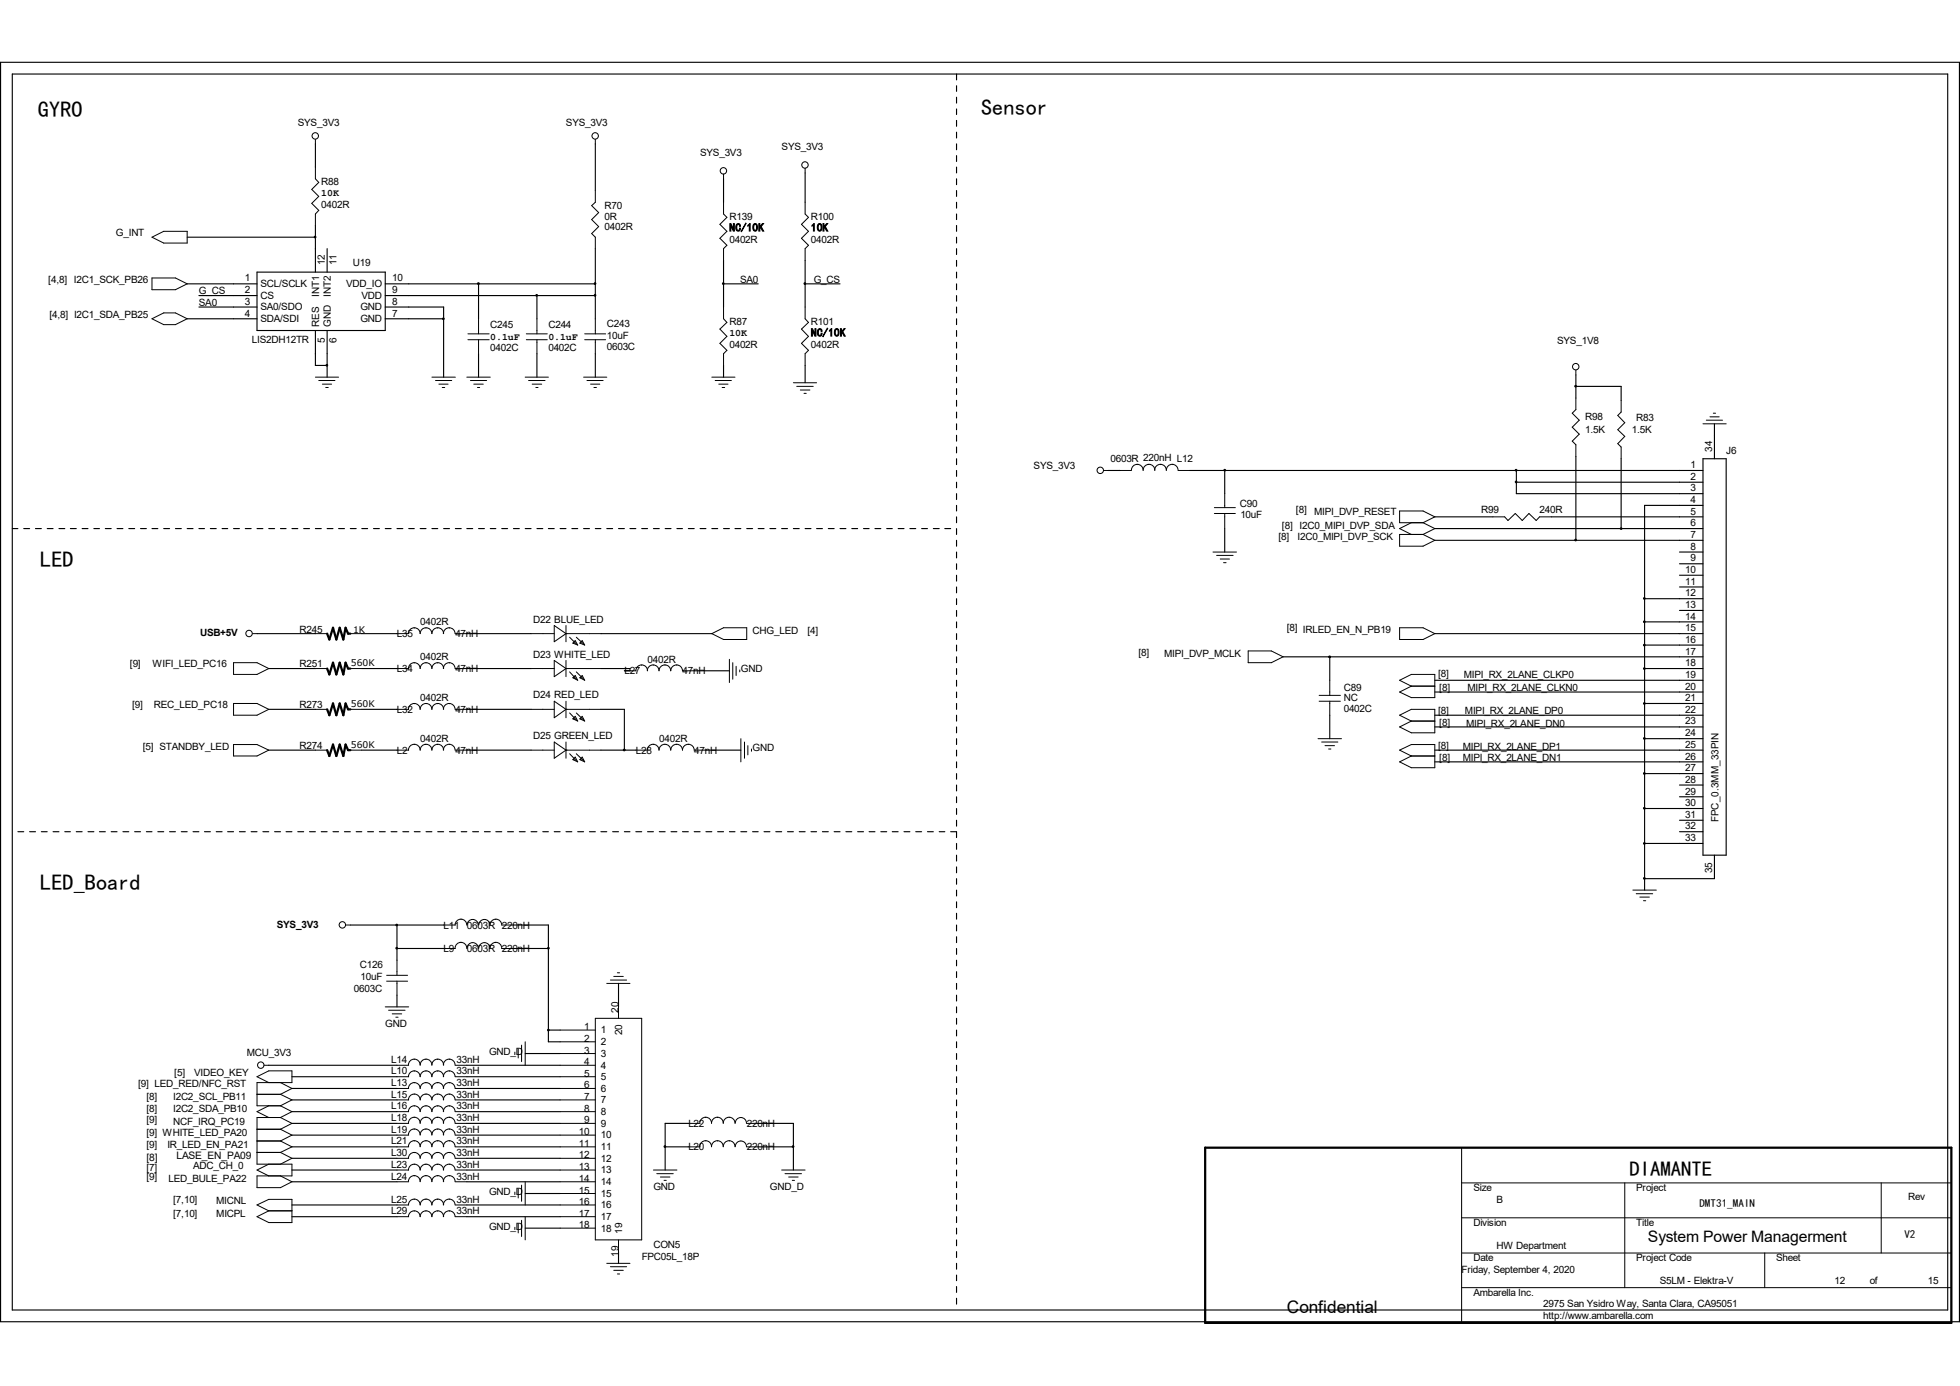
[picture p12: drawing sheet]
<svg xmlns="http://www.w3.org/2000/svg" width="297mm" height="210mm" viewBox="0 0 297 210" stroke-linecap="round" stroke-linejoin="round" font-family="sans-serif">
<g fill="none" stroke="#000" stroke-width=".17">
<path d="M.1 9.4h296.8v190.9h-296.8zM1.9 11.2h293.2v187.3h-293.2zM144.9 11.2v.9M144.9 13v.8M144.9 14.7v.9M144.9 16.5v.9M144.9 18.2v.9M28.4 35.9h19.4M47.8 21.8v3.5M47.8 34.2v7M49.6 37.7v3.5M90.2 21.8v7.1"/>
<path d="M90.2 37.7v10.6M109.6 27.1v3.5M109.6 39.5v7M122 26.2v4.4M122 39.5v7M144.9 20v.9M144.9 21.8v.9M144.9 23.6v.9M144.9 25.3v.9M144.9 27.1v.9M144.9 28.9v.9M144.9 30.6v.9"/>
<path d="M144.9 32.4v.9M144.9 34.2v.9M144.9 35.9v.9M144.9 37.7v.9M144.9 39.5v.8M28.4 43h10.5M28.4 48.3h10.5M30.1 44.8h8.8M30.1 46.5h8.8M38.9 41.2h19.5v8.9h-19.5zM47.8 50.1v5.3h1.8M49.6 50.1v7"/>
<path d="M58.4 43h31.8M58.4 44.8h31.8M58.4 46.5h8.8v10.6M58.4 48.3h8.8M72.5 43v5.3M72.5 53.6v3.5M81.4 44.8v3.5M81.4 53.6v3.5M90.2 53.6v3.5M109.6 43h5.3M109.6 55.4v1.7M122 43h5.3"/>
<path d="M122 55.4v2.6M144.9 41.2v.9M144.9 43v.9M144.9 44.8v.8M144.9 46.5v.9M144.9 48.3v.9M144.9 50.1v.9M144.9 51.9v.8M144.9 53.6v.9M144.9 55.4v.9M144.9 57.1v.9M144.9 58.9v.9"/>
<path d="M238.8 58.5h6.9v2.2M238.8 56.8v3.5M144.9 60.7v.9M144.9 62.4v.9M144.9 64.2v.9M144.9 66v.8M144.9 67.7v.9M144.9 69.5v.9M144.9 71.3v.9M144.9 73.1v.8M144.9 74.8v.9M144.9 76.6v.8"/>
<path d="M144.9 78.3v.9M167.9 71.3h1.8M180.3 71.3h77.8M185.6 71.3v3.5M217.4 78.3h8.8M229.8 73.1h28.3M229.8 71.3v3.5h28.3M235.1 78.3h23M238.8 69.2v12.7M245.7 69.5v10.6M258.1 69.5h3.5v60.1h-3.5zM258.1 76.6h-8.9v58.3"/>
<path d="M259.8 64.2v5.3M1.9 80.1h.8M3.6 80.1h.9M5.4 80.1h.9M7.2 80.1h.8M8.9 80.1h.9M10.7 80.1h.9M12.4 80.1h.9M14.2 80.1h.9M16 80.1h.8M17.7 80.1h.9M19.5 80.1h.9"/>
<path d="M21.3 80.1h.9M23 80.1h.9M24.8 80.1h.9M26.6 80.1h.9M28.4 80.1h.9M30.1 80.1h.9M31.9 80.1h.9M33.7 80.1h.8M35.4 80.1h.9M37.2 80.1h.9M38.9 80.1h.9M38.9 96h8.9"/>
<path d="M40.7 80.1h.9M42.5 80.1h.8M44.2 80.1h.9M46 80.1h.9M47.8 80.1h.9M49.6 80.1h.9M51.3 80.1h.9M53.1 80.1h.9M54.8 80.1h.9M54.8 96h5.4M56.6 80.1h.9M58.4 80.1h.9"/>
<path d="M60.2 80.1h.8M61.9 80.1h.9M63.7 80.1h.9M65.4 80.1h.9M67.2 80.1h.9M69 80.1h.9M70.7 80.1h.9M70.7 96h9.8M72.5 80.1h.9M74.3 80.1h.8M76 80.1h.9M77.8 80.1h.9"/>
<path d="M79.6 80.1h.9M81.4 80.1h.9M83.1 80.1h.9M84.9 80.1h.9M86.7 80.1h.8M88.4 80.1h.9M90.2 80.1h.9M91.1 96h16.8M91.9 80.1h.9M93.7 80.1h.9M95.5 80.1h.9M97.2 80.1h.9"/>
<path d="M99 80.1h.9M100.8 80.1h.9M102.6 80.1h.8M104.3 80.1h.9M106.1 80.1h.9M107.9 80.1h.9M109.6 80.1h.9M111.4 80.1h.9M113.2 80.1h.8M114.9 80.1h.9M116.7 80.1h.9M118.4 80.1h.9"/>
<path d="M120.2 80.1h.9M122 80.1h.9M123.7 80.1h.9M125.5 80.1h.9M127.3 80.1h.9M129.1 80.1h.9M130.9 80.1h.8M132.6 80.1h.9M134.4 80.1h.8M136.1 80.1h.9M137.9 80.1h.9M139.7 80.1h.8"/>
<path d="M141.4 80.1h.9M143.2 80.1h.9M144.9 80.1v.9M144.9 81.9v.9M144.9 83.7v.8M144.9 85.4v.9M144.9 87.2v.9M144.9 88.9v.9M144.9 90.7v.9M144.9 92.5v.9M144.9 94.2v.9M144.9 96v.9"/>
<path d="M144.9 97.7v.9M144.9 99.5v.9M185.6 80.1v3.6M194.4 99.5h63.7M201.5 99.5v3.6M217.4 80.1h40.7M217.4 81.9h40.7M217.4 96h40.7M249.2 90.7h8.9M249.2 94.2h8.9M249.2 97.7h8.9M254.5 83.7h3.6"/>
<path d="M254.5 85.4h3.6M254.5 87.2h3.6M254.5 88.9h3.6M254.5 92.5h3.6M40.7 101.3h7.1M40.7 113.7h7.1M40.7 107.5h7.1M54.8 101.3h5.4M54.8 113.7h5.4M54.8 107.5h5.4M70.7 101.3h9.8M70.7 113.7h9.8"/>
<path d="M70.7 107.5h9.8M91.1 101.3h4.4v.3h-.9M91.1 113.7h5.3M91.1 107.5h3.5v6.2M105.2 101.6h5.3M107 113.7h5.3M144.9 101.3v.9M144.9 103.1v.9M144.9 104.9v.8M144.9 106.6v.9M144.9 108.4v.9M144.9 110.2v.8"/>
<path d="M144.9 111.9v.9M144.9 113.7v.9M144.9 115.4v.9M144.9 117.2v.9M144.9 119v.8M201.5 108.4v3.5M217.4 103.1h40.7M217.4 104.9h40.7M217.4 108.4h40.7M217.4 110.2h40.7M217.4 113.7h40.7M217.4 115.4h40.7"/>
<path d="M249.2 101.3h8.9M249.2 106.6h8.9M249.2 111.9h8.9M249.2 117.2h8.9M254.5 119h3.6M2.7 126h.9M4.5 126h.9M6.3 126h.9M8 126h.9M9.8 126h.9M11.6 126h.8M13.3 126h.9"/>
<path d="M15.1 126h.9M16.8 126h.9M18.6 126h.9M20.4 126h.9M22.2 126h.8M23.9 126h.9M25.7 126h.9M27.5 126h.9M29.3 126h.8M31 126h.9M32.8 126h.9M34.5 126h.9"/>
<path d="M36.3 126h.9M38.1 126h.8M39.8 126h.9M41.6 126h.9M43.3 126h.9M45.1 126h.9M46.9 126h.9M48.7 126h.9M50.5 126h.8M52.2 126h.9M54 126h.8M55.7 126h.9"/>
<path d="M57.5 126h.9M59.3 126h.9M61 126h.9M62.8 126h.9M64.6 126h.8M66.3 126h.9M68.1 126h.9M69.9 126h.8M71.6 126h.9M73.4 126h.9M75.1 126h.9M76.9 126h.9"/>
<path d="M78.7 126h.9M80.5 126h.9M82.3 126h.8M84 126h.9M85.8 126h.9M87.5 126h.9M89.3 126h.9M91.1 126h.8M92.8 126h.9M94.6 126h.9M96.4 126h.8M98.1 126h.9"/>
<path d="M99.9 126h.9M101.7 126h.9M103.4 126h.9M105.2 126h.9M107 126h.9M108.8 126h.8M110.5 126h.9M112.3 126h.9M114 126h.9M115.8 126h.9M117.6 126h.8M119.3 126h.9"/>
<path d="M121.1 126h.9M122.9 126h.8M124.6 126h.9M126.4 126h.9M128.2 126h.9M130 126h.9M131.7 126h.9M133.5 126h.9M135.2 126h.9M137 126h.9M138.8 126h.9M140.5 126h.9"/>
<path d="M142.3 126h.9M144.1 126h.8v.9M144.9 120.7v.9M144.9 122.5v.9M144.9 124.3v.9M144.9 127.8v.9M144.9 129.6v.9M144.9 131.4v.8M144.9 133.1v.9M144.9 134.9v.9M144.9 136.7v.8M144.9 138.4v.9"/>
<path d="M249.2 122.5h8.9M249.2 127.8h8.9M254.5 126h3.6M254.5 120.7h3.6M254.5 124.3h3.6M259.8 129.6v3.5h-10.6M53.1 140.2h14.1M60.2 143.7h7M60.2 140.2v5.3M60.2 150.8v1.8M77.8 143.7h5.3M77.8 140.2h5.3v17.7h1.8"/>
<path d="M79.6 159.6h5.3M83.1 156.1h1.8M93.7 149v3.6M144.9 140.2v.9M144.9 141.9v.9M144.9 143.7v.9M144.9 145.5v.8M144.9 147.2v.9M144.9 149v.9M144.9 150.8v.9M144.9 152.6v.9M144.9 154.3v.9"/>
<path d="M144.9 156.1v.9M144.9 157.9v.8M144.9 159.6v.9M40.7 161.4h19.5M44.2 173.8h16M44.2 172h16M44.2 179.1h16M44.2 177.3h16M44.2 166.7h16M44.2 170.2h16M44.2 168.4h16M44.2 164.9h16"/>
<path d="M44.2 163.2h16M44.2 175.5h16M70.7 173.8h14.2M70.7 172h14.2M70.7 179.1h14.2M70.7 177.3h14.2M70.7 166.7h14.2M70.7 170.2h14.2M70.7 168.4h14.2M70.7 164.9h14.2M70.7 163.2h14.2M70.7 161.4h14.2"/>
<path d="M70.7 175.5h14.2M100.8 173.8h3.5M104.3 170.2h-3.5v7.1M114.9 173.8h5.3M114.9 170.2h5.3v7.1M144.9 161.4v.9M144.9 163.2v.8M144.9 164.9v.9M144.9 166.7v.9M144.9 168.4v.9M144.9 170.2v.9M144.9 172v.9"/>
<path d="M144.9 173.8v.8M144.9 175.5v.9M144.9 177.3v.9M144.9 179.1v.9M44.2 184.4h16M44.2 182.6h16M70.7 184.4h14.2M70.7 182.6h14.2M79.6 180.8h5.3M79.6 186.1h5.3M93.7 189.7v1.7M144.9 180.8v.9"/>
<path d="M144.9 182.6v.9M144.9 184.4v.9M144.9 186.1v.9M144.9 187.9v.9M144.9 189.7v.8M144.9 191.4v.9M144.9 193.2v.9M144.9 194.9v.9M144.9 196.7v.9"/>
</g>
<path d="M49.6 96l.3 .9 .6-1.8 .5 1.8 .5-1.8 .5 1.8 .4-1.8 .3 .9h.4M49.6 101.3l.3 .9 .6-1.8 .5 1.8 .5-1.8 .5 1.8 .4-1.8 .3 .9h.4M49.6 107.5l.3 .9 .6-1.8 .5 1.8 .5-1.8 .5 1.8 .4-1.8 .3 .9h.4M49.6 113.7l.3 .9 .6-1.8 .5 1.8 .5-1.8 .5 1.8 .4-1.8 .3 .9h.4M182.6 173.9h113.1v26.5h-113.1z" fill="none" stroke="#000" stroke-width=".34"/>
<g fill="none" stroke="#000" stroke-width=".15">
<path d="M23 35.9l1.8-.8h3.6v1.7h-3.6zM47.8 25.3v1.8l.5 .5-1.1 1.1 1.1 1.1-1.1 1 1.1 1.1-.5 .5v1.8M47.8 21.1v.7M90.2 28.9v1.7l-.5 .6 1 1-1 1.1 1 1-1 1.1 .5 .5v1.8M90.2 21.1v.7M109.6 30.6v1.8l.6 .5-1.1 1.1 1.1 1.1-1.1 1 1.1 1.1-.6 .5v1.8M109.6 26.4v.7M122 30.6v1.8l.5 .5-1 1.1 1 1.1-1 1 1 1.1-.5 .5v1.8M122 25.5v.7M23 42.1h3.6l1.8 .9-1.8 .9h-3.6zM23 48.3l1.8-.9h1.8l1.8 .9-1.8 .9h-1.8zM47.8 57.1h3.5"/>
<path d="M48.3 57.7h2.5M48.9 58.2h1.3M49.4 58.7h.3M65.4 57.1h3.6M66 57.7h2.5M66.5 58.2h1.4M67 58.7h.4M70.7 57.1h3.6M70.9 50.6h3.2M70.9 51.5h3.2M71.3 57.7h2.4M71.8 58.2h1.4"/>
<path d="M72.3 58.7h.4M72.5 48.3v2.3M72.5 51.5v2.1M79.6 57.1h3.5M79.8 50.6h3.1M79.8 51.5h3.1M80.1 57.7h2.5M80.6 58.2h1.5M81.2 58.7h.3M81.4 48.3v2.3M81.4 51.5v2.1M88.4 57.1h3.5"/>
<path d="M88.6 50.6h3.2M88.6 51.5h3.2M88.9 57.7h2.5M89.5 58.2h1.4M90 58.7h.4M90.2 48.3v2.3M90.2 51.5v2.1M107.9 57.1h3.5M108.4 57.7h2.4M108.9 58.2h1.4M109.4 58.7h.4M109.6 46.5v1.8l.6 .6-1.1 1 1.1 1.1-1.1 1 1.1 1.1-.6 .5v1.8"/>
<path d="M120.2 58h3.5M120.7 58.5h2.5M121.3 59.1h1.4M121.8 59.6h.4M122 46.5v1.8l.5 .6-1 1 1 1.1-1 1 1 1.1-.5 .5v1.8M238.8 56.1v.7M167.2 71.3h.7M169.7 71.3h1.7M172.3 70.4a.89 .89 0 0 1 .9 .9M172.3 70.4a.78 .78 0 0 0-.9 .8M174.1 70.4a.78 .78 0 0 0-.9 .8M174.1 70.4a.89 .89 0 0 1 .9 .9"/>
<path d="M175.9 70.4a.89 .89 0 0 1 .8 .9M175.9 70.4a.79 .79 0 0 0-.9 .8M177.6 70.4a.89 .89 0 0 1 .9 .9M177.7 70.4a.79 .79 0 0 0-1 .8M178.6 71.3h1.7M184 77.8h3.2M184 76.9h3.2M185.6 74.8v2.1M185.6 77.8v2.3M212.1 77.4h3.5l1.8 .9-1.8 .9h-3.5zM213.9 79.2l-1.8 .9 1.8 .9M215.6 79.2l1.8 .9-1.8 .9"/>
<path d="M226.2 78.3h1.8l.5 .6 1.1-1.1 1.1 1.1 1-1.1 1.1 1.1 .5-.6h1.8M238.8 60.3v1.8l-.5 .5 1 1.1-1 1 1 1.1-1 1 .5 .6v1.8M245.7 60.7v1.7l-.5 .5 1 1.2-1 1 1 1-1 1.1 .5 .5v1.8M258.1 64.2h3.5M258.6 63.7h2.4M259.1 63.2h1.4M259.6 62.6h.4M38.3 96h.6M47.8 96h1.8M53.1 96h1.7M60.2 96h1.7M62.8 95.2a.78 .78 0 0 0-.9 .8"/>
<path d="M62.8 95.1a.89 .89 0 0 1 .9 .9 .82 .82 0 0 1 .9-.8M64.6 95.1a.89 .89 0 0 1 .8 .9 .82 .82 0 0 1 .9-.8M66.3 95.1a.89 .89 0 0 1 .9 .9M68.1 95.1a.89 .89 0 0 1 .9 .9M68.1 95.2a.79 .79 0 0 0-.9 .8M69 96h1.7M80.5 96h3.5M84 94.8l1.8 1.2-1.8 1.2zM85.8 96h.1M85.8 94.8v2.4M85.8 96h5.3M86.3 96.6l1 1"/>
<path d="M86.8 97.5h.1M87.2 97.1l.3 .6-.7-.2zM87.3 96.6l1.1 1M87.9 97.5h.1M88.2 97.1l.4 .6-.7-.2zM107.9 96l1.7-.9h3.6v1.8h-3.6zM110.5 99.9v3.5M183.8 83.7h3.6M184.4 84.2h2.5M184.9 84.7h1.4M185.4 85.3h.4M189.1 98.6h3.6l1.7 .9-1.7 .9h-3.6z"/>
<path d="M212.1 95.1h3.5l1.8 .9-1.8 .9h-3.5zM212.1 81h3.5l1.8 .9-1.8 .9h-3.5zM35.4 100.4h3.5l1.8 .9-1.8 .9h-3.5zM35.4 106.6h3.5l1.8 .9-1.8 .9h-3.5zM35.4 112.8h3.5l1.8 .9-1.8 .9h-3.5zM47.8 101.3h1.8M47.8 107.5h1.8M47.8 113.7h1.8M53.1 101.3h1.7M53.1 107.5h1.7M53.1 113.7h1.7M60.2 101.3h1.7"/>
<path d="M60.2 107.5h1.7M60.2 113.7h1.7M62.8 112.8a.78 .78 0 0 0-.9 .9M62.8 106.6a.78 .78 0 0 0-.9 .9M62.8 100.5a.78 .78 0 0 0-.9 .8M62.8 112.8a.89 .89 0 0 1 .9 .9 .82 .82 0 0 1 .9-.9M62.8 106.6a.89 .89 0 0 1 .9 .9 .82 .82 0 0 1 .9-.9M62.8 100.4a.89 .89 0 0 1 .9 .9 .82 .82 0 0 1 .9-.8M64.6 112.8a.89 .89 0 0 1 .8 .9 .82 .82 0 0 1 .9-.9M64.6 106.6a.89 .89 0 0 1 .8 .9 .82 .82 0 0 1 .9-.9M64.6 100.4a.89 .89 0 0 1 .8 .9 .82 .82 0 0 1 .9-.8M66.3 112.8a.89 .89 0 0 1 .9 .9"/>
<path d="M66.3 106.6a.89 .89 0 0 1 .9 .9M66.3 100.4a.89 .89 0 0 1 .9 .9M68.1 112.8a.89 .89 0 0 1 .9 .9M68.1 106.6a.89 .89 0 0 1 .9 .9M68.1 100.4a.89 .89 0 0 1 .9 .9M68.1 112.8a.79 .79 0 0 0-.9 .9M68.1 106.6a.79 .79 0 0 0-.9 .9M68.1 100.5a.79 .79 0 0 0-.9 .8M69 101.3h1.7M69 107.5h1.7M69 113.7h1.7M80.5 101.3h3.5"/>
<path d="M80.5 107.5h3.5M80.5 113.7h3.5M84 100.1l1.8 1.2-1.8 1.2zM84 106.3l1.8 1.2-1.8 1.3zM84 112.4l1.8 1.3-1.8 1.2zM85.8 101.3h.1M85.8 107.5h.1M85.8 113.7h.1M85.8 100.1v2.4M85.8 106.3v2.5M85.8 112.4v2.5M85.8 101.3h5.3"/>
<path d="M85.8 107.5h5.3M85.8 113.7h5.3M86.3 101.8l1 1.1M86.3 108l1 1.1M86.3 114.2l1 1.1M86.8 102.7h.1M86.8 108.9h.1M86.8 115.1h.1M87.2 102.4l.3 .7-.7-.4zM87.2 108.5l.3 .8-.7-.4zM87.2 114.7l.3 .7-.7-.3zM87.3 101.8l1.1 1.1"/>
<path d="M87.3 108l1.1 1.1M87.3 114.2l1.1 1.1M87.9 102.7h.1M87.9 108.9h.1M87.9 115.1h.1M88.2 102.4l.4 .7-.7-.4zM88.2 108.5l.4 .8-.7-.4zM88.2 114.7l.4 .7-.7-.3zM96.4 113.7h1.7M97.2 100.8a.78 .78 0 0 0-.8 .8h-1.8M97.2 100.8a.89 .89 0 0 1 .9 .8M99 100.8a.89 .89 0 0 1 .9 .8 .83 .83 0 0 1 .9-.8"/>
<path d="M99 112.8a.89 .89 0 0 1 .9 .9 .83 .83 0 0 1 .9-.9M99 100.8a.79 .79 0 0 0-.9 .8M99 112.8a.79 .79 0 0 0-.9 .9M100.8 100.8a.89 .89 0 0 1 .8 .8 .83 .83 0 0 1 1-.8M100.8 112.8a.89 .89 0 0 1 .8 .9 .83 .83 0 0 1 1-.9M102.5 100.8a.89 .89 0 0 1 .9 .8h1.8M102.5 112.8a.89 .89 0 0 1 .9 .9 .82 .82 0 0 1 .9-.9M104.3 112.8a.89 .89 0 0 1 .9 .9h1.8M111 100.4v2.5M111.5 101v1.4M112.1 101.5v.3M112.3 111.9v3.5"/>
<path d="M112.8 112.4v2.5M113.3 113v1.4M113.9 113.5v.3M199.7 111.9h3.6M199.9 105.4h3.2M199.9 106.3h3.2M200.3 112.4h2.4M200.8 113h1.4M201.3 113.5h.4M201.5 103.1v2.3M201.5 106.3v2.1M212.1 108.4l1.8-.9h3.5v3.5h-3.5l-1.8-.8 1.8-.9z"/>
<path d="M212.1 103.1l1.8-.9h3.5v3.5h-3.5l-1.8-.8 1.8-.9zM212.1 113.7l1.8-.9h3.5v3.5h-3.5l-1.8-.9 1.8-.8zM213.9 114.6h3.5M213.9 104h3.5M213.9 109.3h3.5M69.8 139.3a.89 .89 0 0 1 .9 .9M69.9 139.3a.79 .79 0 0 0-.9 .9M75.1 139.3a.89 .89 0 0 1 .9 .9h1.8M75.1 139.3a.78 .78 0 0 0-.8 .9 .85 .85 0 0 0-.9-.9 .85 .85 0 0 0-.8 .9M247.4 134.9h3.6M247.9 135.4h2.5M248.5 135.9h1.4"/>
<path d="M249 136.5h.4M52.4 140.2h.7M58.4 152.6h3.5M58.6 147.8h3.2M58.6 148.7h3.2M58.9 153.1h2.5M59.4 153.6h1.5M60 154.1h.3M60.2 145.5v2.3M60.2 148.7v2.1M67.2 143.7h1.8M67.2 140.2h1.8"/>
<path d="M69.8 142.8a.89 .89 0 0 1 .9 .9M69.9 142.8a.79 .79 0 0 0-.9 .9M70.8 143.7a.85 .85 0 0 1 .8-.9 .85 .85 0 0 1 .9 .9M70.8 140.2a.85 .85 0 0 1 .8-.9 .85 .85 0 0 1 .9 .9M72.6 143.7a.85 .85 0 0 1 .8-.9 .85 .85 0 0 1 .9 .9M75.1 142.8a.89 .89 0 0 1 .9 .9h1.8M75.1 142.8a.78 .78 0 0 0-.8 .9M78 159.4v.4M78.5 158.9v1.4M79 158.4v2.5M79.6 157.9v3.5M84.9 156.1h5.3"/>
<path d="M84.9 157.9h5.3M84.9 159.6h5.3M90.2 154.3h7v33.6h-7zM91.9 149h3.6M92.5 148.5h2.5M93 148h1.4M93.6 147.4h.3M93.7 152.6v1.7M38.9 165.8h3.6M38.9 171.1h3.6M38.9 172.9h3.6M38.9 174.6h3.6"/>
<path d="M40 161.4h.7M40.7 164l-1.8-.8 1.8-.9h3.5v1.7h-5.3v3.6h3.6M40.7 167.6l-1.8 .8 1.8 .9M40.7 176.4l-1.8 .9 1.8 .9M42.5 169.3h-3.6v7.1h5.3v1.8h-5.3v1.8h3.6l1.7-.9-1.7-.9M42.5 164l1.7 .9-1.7 .9M42.5 165.8l1.7 .9-1.7 .9M42.5 167.6l1.7 .8-1.7 .9M42.5 169.3l1.7 .9-1.7 .9M42.5 171.1l1.7 .9-1.7 .9M42.5 172.9l1.7 .9-1.7 .8M42.5 174.6l1.7 .9-1.7 .9"/>
<path d="M60.2 161.4h1.7M60.2 163.2h1.7M60.2 164.9h1.7M60.2 166.7h1.7M60.2 168.4h1.7M60.2 170.2h1.7M60.2 172h1.7M60.2 173.8h1.7M60.2 175.5h1.7M60.2 177.3h1.7M60.2 179.1h1.7M62.8 160.5a.78 .78 0 0 0-.9 .9"/>
<path d="M62.8 162.3a.78 .78 0 0 0-.9 .9M62.8 164.1a.78 .78 0 0 0-.9 .8M62.8 165.8a.78 .78 0 0 0-.9 .9M62.8 167.6a.78 .78 0 0 0-.9 .8M62.8 169.3a.78 .78 0 0 0-.9 .9M62.8 171.1a.78 .78 0 0 0-.9 .9M62.8 172.9a.78 .78 0 0 0-.9 .8M62.8 176.4a.78 .78 0 0 0-.9 .9M62.8 178.2a.78 .78 0 0 0-.9 .8M62.8 174.7a.78 .78 0 0 0-.9 .8M62.8 160.5a.89 .89 0 0 1 .9 .9M62.8 162.3a.89 .89 0 0 1 .9 .9 .82 .82 0 0 1 .9-.9"/>
<path d="M62.8 164a.89 .89 0 0 1 .9 .9 .82 .82 0 0 1 .9-.8M62.8 165.8a.89 .89 0 0 1 .9 .9 .82 .82 0 0 1 .9-.9M62.8 167.6a.89 .89 0 0 1 .9 .8 .82 .82 0 0 1 .9-.8M62.8 169.3a.89 .89 0 0 1 .9 .9M62.8 171.1a.89 .89 0 0 1 .9 .9M62.8 172.8a.89 .89 0 0 1 .9 1M62.8 176.4a.89 .89 0 0 1 .9 .9 .82 .82 0 0 1 .9-.9M62.8 178.1a.89 .89 0 0 1 .9 1M62.8 174.6a.89 .89 0 0 1 .9 .9 .82 .82 0 0 1 .9-.8M64.6 160.5a.78 .78 0 0 0-.9 .9M64.6 169.3a.78 .78 0 0 0-.9 .9M64.6 171.1a.78 .78 0 0 0-.9 .9"/>
<path d="M64.6 172.9a.78 .78 0 0 0-.9 .8M64.6 178.2a.78 .78 0 0 0-.9 .8M64.6 160.5a.89 .89 0 0 1 .8 .9M64.6 162.3a.89 .89 0 0 1 .8 .9 .82 .82 0 0 1 .9-.9M64.6 164a.89 .89 0 0 1 .8 .9 .82 .82 0 0 1 .9-.8M64.6 165.8a.89 .89 0 0 1 .8 .9 .82 .82 0 0 1 .9-.9M64.6 167.6a.89 .89 0 0 1 .8 .8 .82 .82 0 0 1 .9-.8M64.6 169.3a.89 .89 0 0 1 .8 .9M64.6 171.1a.89 .89 0 0 1 .8 .9M64.6 172.8a.89 .89 0 0 1 .8 1M64.6 176.4a.89 .89 0 0 1 .8 .9 .82 .82 0 0 1 .9-.9M64.6 178.1a.89 .89 0 0 1 .8 1"/>
<path d="M64.6 174.6a.89 .89 0 0 1 .8 .9 .82 .82 0 0 1 .9-.8M66.3 160.5a.89 .89 0 0 1 .9 .9M66.3 162.3a.89 .89 0 0 1 .9 .9M66.3 164a.89 .89 0 0 1 .9 .9M66.3 165.8a.89 .89 0 0 1 .9 .9M66.3 167.6a.89 .89 0 0 1 .9 .8M66.3 169.3a.89 .89 0 0 1 .9 .9M66.3 171.1a.89 .89 0 0 1 .9 .9M66.3 172.8a.89 .89 0 0 1 .9 1M66.3 176.4a.89 .89 0 0 1 .9 .9M66.3 178.1a.89 .89 0 0 1 .9 1M66.3 174.6a.89 .89 0 0 1 .9 .9"/>
<path d="M66.3 160.5a.78 .78 0 0 0-.9 .9M66.3 169.3a.78 .78 0 0 0-.9 .9M66.3 171.1a.78 .78 0 0 0-.9 .9M66.3 172.9a.78 .78 0 0 0-.9 .8M66.3 178.2a.78 .78 0 0 0-.9 .8M68.1 160.5a.89 .89 0 0 1 .9 .9M68.1 162.3a.89 .89 0 0 1 .9 .9M68.1 164a.89 .89 0 0 1 .9 .9M68.1 165.8a.89 .89 0 0 1 .9 .9M68.1 167.6a.89 .89 0 0 1 .9 .8M68.1 169.3a.89 .89 0 0 1 .9 .9M68.1 171.1a.89 .89 0 0 1 .9 .9"/>
<path d="M68.1 172.8a.89 .89 0 0 1 .9 1M68.1 176.4a.89 .89 0 0 1 .9 .9M68.1 178.1a.89 .89 0 0 1 .9 1M68.1 174.6a.89 .89 0 0 1 .9 .9M68.1 160.5a.79 .79 0 0 0-.9 .9M68.1 162.3a.79 .79 0 0 0-.9 .9M68.1 164.1a.79 .79 0 0 0-.9 .8M68.1 165.8a.79 .79 0 0 0-.9 .9M68.1 167.6a.79 .79 0 0 0-.9 .8M68.1 169.3a.79 .79 0 0 0-.9 .9M68.1 171.1a.79 .79 0 0 0-.9 .9M68.1 172.9a.79 .79 0 0 0-.9 .8"/>
<path d="M68.1 176.4a.79 .79 0 0 0-.9 .9M68.1 178.2a.79 .79 0 0 0-.9 .8M68.1 174.7a.79 .79 0 0 0-.9 .8M69 161.4h1.7M69 163.2h1.7M69 164.9h1.7M69 166.7h1.7M69 168.4h1.7M69 170.2h1.7M69 172h1.7M69 173.8h1.7M69 175.5h1.7"/>
<path d="M69 177.3h1.7M69 179.1h1.7M79 179.6v2.4M79.6 179.1v3.5M84.9 161.4h5.3M84.9 163.2h5.3M84.9 164.9h5.3M84.9 166.7h5.3M84.9 168.4h5.3M84.9 170.2h5.3M84.9 172h5.3M84.9 173.8h5.3"/>
<path d="M84.9 175.5h5.3M84.9 177.3h5.3M84.9 179.1h5.3M99 177.3h3.6M99.5 177.8h2.5M100.1 178.4h1.4M100.6 178.9h.4M104.3 170.2h1.8M104.3 173.8h1.8M106.9 172.8a.89 .89 0 0 1 .9 1M106.9 169.3a.89 .89 0 0 1 .9 .9M107 172.9a.79 .79 0 0 0-1 .8"/>
<path d="M107 169.3a.79 .79 0 0 0-1 .9M108.7 172.8a.89 .89 0 0 1 .9 1M108.7 169.3a.89 .89 0 0 1 .9 .9M108.8 172.9a.79 .79 0 0 0-1 .8M108.8 169.3a.79 .79 0 0 0-1 .9M110.5 172.8a.89 .89 0 0 1 .9 1M110.5 169.3a.89 .89 0 0 1 .9 .9M110.5 172.9a.79 .79 0 0 0-.9 .8M110.5 169.3a.79 .79 0 0 0-.9 .9M111.4 173.7a.85 .85 0 0 1 .9-.8 .85 .85 0 0 1 .8 .9M111.4 170.2a.85 .85 0 0 1 .9-.9 .85 .85 0 0 1 .8 .9M113.2 170.2h1.7"/>
<path d="M113.2 173.8h1.7M118.4 177.3h3.6M119 177.8h2.5M119.5 178.4h1.4M120.1 178.9h.3M221.5 173.9v26.5M221.5 179.2h74.2M246.2 179.2v15.9M285.1 179.2v10.7M38.9 182.6l1.8-.9h3.5v3.6h-3.5l-1.8-.9 1.8-.9zM40.7 183.5h3.5M60.2 182.6h1.7"/>
<path d="M60.2 184.4h1.7M62.8 181.7a.78 .78 0 0 0-.9 .9M62.8 183.5a.78 .78 0 0 0-.9 .9M62.8 181.7a.89 .89 0 0 1 .9 .9 .82 .82 0 0 1 .9-.9M62.8 183.5a.89 .89 0 0 1 .9 .9 .82 .82 0 0 1 .9-.9M64.6 181.7a.89 .89 0 0 1 .8 .9 .82 .82 0 0 1 .9-.9M64.6 183.5a.89 .89 0 0 1 .8 .9 .82 .82 0 0 1 .9-.9M66.3 181.7a.89 .89 0 0 1 .9 .9M66.3 183.5a.89 .89 0 0 1 .9 .9M68.1 181.7a.89 .89 0 0 1 .9 .9M68.1 183.5a.89 .89 0 0 1 .9 .9M68.1 181.7a.79 .79 0 0 0-.9 .9"/>
<path d="M68.1 183.5a.79 .79 0 0 0-.9 .9M69 182.6h1.7M69 184.4h1.7M78 180.6v.4M78 186v.3M78.5 180.1v1.4M78.5 185.4v1.4M79 184.9v2.5M79.6 184.4v3.5M84.9 180.8h5.3M84.9 182.6h5.3M84.9 184.4h5.3"/>
<path d="M84.9 186.1h5.3M91.9 191.4h3.6M92.5 191.9h2.5M93 192.5h1.4M93.6 193h.3M93.7 187.9v1.8M221.5 184.5h74.2M221.5 189.9h74.2M221.5 195.1h74.2M267.4 189.9v5.2"/>
<circle cx="47.8" cy="20.6" r=".49"/>
<circle cx="90.2" cy="20.6" r=".49"/>
<circle cx="109.6" cy="25.9" r=".49"/>
<circle cx="122" cy="25" r=".49"/>
<circle cx="238.8" cy="55.6" r=".49"/>
<circle cx="166.7" cy="71.3" r=".49"/>
<circle cx="37.7" cy="96" r=".49"/>
<circle cx="51.9" cy="140.1" r=".49"/>
<circle cx="39.5" cy="161.4" r=".49"/>
</g>
<g fill="#000" stroke="#000" stroke-width=".15">
<path d="M72.4 42.9h.2v.2h-.2z" fill-rule="evenodd"/>
<path d="M201.4 99.4h.2v.2h-.2z" fill-rule="evenodd"/>
<path d="M94.5 113.6h.2v.1h-.2z" fill-rule="evenodd"/>
<circle cx="47.8" cy="35.9" r=".13"/>
<circle cx="49.5" cy="55.4" r=".13"/>
<circle cx="67.2" cy="48.3" r=".13"/>
<circle cx="81.3" cy="44.7" r=".13"/>
<circle cx="90.2" cy="44.7" r=".13"/>
<circle cx="90.2" cy="43" r=".13"/>
<circle cx="109.6" cy="43" r=".13"/>
<circle cx="122" cy="43" r=".13"/>
<circle cx="238.8" cy="58.5" r=".13"/>
<circle cx="185.6" cy="71.2" r=".13"/>
<circle cx="229.7" cy="73" r=".13"/>
<circle cx="229.7" cy="71.2" r=".13"/>
<circle cx="238.8" cy="81.8" r=".13"/>
<circle cx="245.7" cy="80.1" r=".13"/>
<circle cx="249.2" cy="90.7" r=".13"/>
<circle cx="249.2" cy="94.2" r=".13"/>
<circle cx="249.2" cy="97.7" r=".13"/>
<circle cx="249.2" cy="101.3" r=".13"/>
<circle cx="249.2" cy="111.9" r=".13"/>
<circle cx="249.2" cy="117.2" r=".13"/>
<circle cx="249.2" cy="106.6" r=".13"/>
<circle cx="249.2" cy="133.1" r=".13"/>
<circle cx="249.2" cy="122.5" r=".13"/>
<circle cx="249.2" cy="127.8" r=".13"/>
<circle cx="60.1" cy="140.2" r=".13"/>
<circle cx="60.1" cy="143.7" r=".13"/>
<circle cx="83.1" cy="156.1" r=".13"/>
<circle cx="83.1" cy="143.7" r=".13"/>
<circle cx="100.8" cy="173.7" r=".13"/>
<circle cx="120.2" cy="173.7" r=".13"/>
</g>
<g font-size="3.4">
<text x="5.8" y="17.7">GYRO</text>
<text x="148.7" y="17.4">Sensor</text>
<text x="6.1" y="85.9">LED</text>
<text x="6.1" y="134.9">LED_Board</text>
</g>
<text font-size="3.2" x="246.9" y="178.2">DIAMANTE</text>
<text font-size="2.6" x="195" y="199">Confidential</text>
<text font-size="2.4" x="249.7" y="188.3">System Power Managerment</text>
<g font-size="1.7">
<text x="110.5" y="35.1">NC/10K</text>
<text x="122.9" y="35.1">10K</text>
<text x="122.9" y="51">NC/10K</text>
<text x="257.5" y="182.9">DMT31_MAIN</text>
<text x="288.6" y="187.5">V2</text>
</g>
<g font-size="1.6">
<text x="22.2" y="175.9">[8]</text>
<text x="26.8" y="175.7">LASE_EN_PA09</text>
</g>
<g font-size="1.5">
<text x="45.1" y="19.1">SYS_3V3</text>
<text x="85.8" y="19.1">SYS_3V3</text>
<text x="106.1" y="23.6">SYS_3V3</text>
<text x="118.4" y="22.7">SYS_3V3</text>
<text x="48.7" y="28">R88</text>
<text x="48.7" y="29.8">10K</text>
<text x="17.6" y="35.8">G_INT</text>
<text x="48.7" y="31.5">0402R</text>
<text x="91.6" y="31.7">R70</text>
<text x="91.6" y="34.9">0402R</text>
<text x="91.6" y="33.3">0R</text>
<text x="110.5" y="33.3">R139</text>
<text x="122.9" y="33.3">R100</text>
<text x="49.2" y="40.2" transform="rotate(-90 49.2 40.2)">12</text>
<text x="51" y="40.2" transform="rotate(-90 51 40.2)">11</text>
<text x="53.5" y="40.3">U19</text>
<text x="110.5" y="36.8">0402R</text>
<text x="122.9" y="36.8">0402R</text>
<text x="7.3" y="42.8">[4,8] I2C1_SCK_PB26</text>
<text x="30.1" y="46.4">SA0</text>
<text x="30.1" y="44.6">G_CS</text>
<text x="37.1" y="42.6">1</text>
<text x="37.1" y="44.4">2</text>
<text x="37.1" y="46.2">3</text>
<text x="37.1" y="48">4</text>
<text x="39.5" y="43.5">SCL/SCLK</text>
<text x="39.5" y="45.3">CS</text>
<text x="39.5" y="47">SA0/SDO</text>
<text x="48.3" y="45" transform="rotate(-90 48.3 45)">INT1</text>
<text x="50.1" y="45" transform="rotate(-90 50.1 45)">INT2</text>
<text x="52.5" y="43.5">VDD_IO</text>
<text x="54.6" y="47">GND</text>
<text x="54.8" y="45.3">VDD</text>
<text x="59.4" y="48">7</text>
<text x="59.4" y="46.2">8</text>
<text x="59.4" y="44.4">9</text>
<text x="59.4" y="42.6">10</text>
<text x="112.1" y="42.8">SA0</text>
<text x="123.3" y="42.8">G_CS</text>
<text x="7.5" y="48.1">[4,8] I2C1_SDA_PB25</text>
<text x="38.2" y="52">LIS2DH12TR</text>
<text x="39.5" y="48.8">SDA/SDI</text>
<text x="48.3" y="49.5" transform="rotate(-90 48.3 49.5)">RES</text>
<text x="49.2" y="52" transform="rotate(-90 49.2 52)">5</text>
<text x="50.1" y="49.5" transform="rotate(-90 50.1 49.5)">GND</text>
<text x="51" y="52" transform="rotate(-90 51 52)">6</text>
<text x="54.6" y="48.8">GND</text>
<text x="74.3" y="49.7">C245</text>
<text x="74.3" y="53.3">0402C</text>
<text x="74.3" y="51.5">0.1uF</text>
<text x="83.1" y="49.7">C244</text>
<text x="83.1" y="53.3">0402C</text>
<text x="83.1" y="51.5">0.1uF</text>
<text x="91.9" y="49.5">C243</text>
<text x="91.9" y="53.1">0603C</text>
<text x="91.9" y="51.3">10uF</text>
<text x="110.5" y="49.2">R87</text>
<text x="110.5" y="52.7">0402R</text>
<text x="110.5" y="51">10K</text>
<text x="122.9" y="49.2">R101</text>
<text x="122.9" y="52.7">0402R</text>
<text x="236" y="52.2">SYS_1V8</text>
<text x="240.2" y="63.7">R98</text>
<text x="240.2" y="65.6">1.5K</text>
<text x="247.3" y="65.6">1.5K</text>
<text x="247.9" y="63.8">R83</text>
<text x="156.6" y="71.1">SYS_3V3</text>
<text x="168.3" y="70.1">0603R 220nH L12</text>
<text x="256.2" y="70.9">1</text>
<text x="259.5" y="68.5" transform="rotate(-90 259.5 68.5)">34</text>
<text x="261.6" y="68.8">J6</text>
<text x="187.9" y="76.8">C90</text>
<text x="196.4" y="77.8">[8]</text>
<text x="199.1" y="78">MIPI_DVP_RESET</text>
<text x="224.5" y="77.8">R99</text>
<text x="233.3" y="77.8">240R</text>
<text x="256.2" y="72.7">2</text>
<text x="256.2" y="74.5">3</text>
<text x="256.2" y="76.2">4</text>
<text x="256.2" y="78">5</text>
<text x="188" y="78.5">10uF</text>
<text x="193.7" y="81.9">[8]</text>
<text x="194.3" y="80.1">[8] I2C0_MIPI_DVP_SDA</text>
<text x="196.6" y="81.9">I2C0_MIPI_DVP_SCK</text>
<text x="256.2" y="79.8">6</text>
<text x="256.2" y="81.5">7</text>
<text x="256.2" y="83.3">8</text>
<text x="255.4" y="86.8">10</text>
<text x="255.4" y="88.6">11</text>
<text x="256.2" y="85">9</text>
<text x="45.4" y="95.8">R245</text>
<text x="63.7" y="94.7">0402R</text>
<text x="80.8" y="94.4">D22 BLUE_LED</text>
<text x="195" y="95.7">[8] IRLED_EN_N_PB19</text>
<text x="255.4" y="90.3">12</text>
<text x="255.4" y="92.1">13</text>
<text x="255.4" y="93.9">14</text>
<text x="255.4" y="95.7">15</text>
<text x="19.7" y="101.1">[9]</text>
<text x="23.1" y="101.1">WIFI_LED_PC16</text>
<text x="30.3" y="96.4">USB+5V</text>
<text x="45.4" y="101.1">R251</text>
<text x="60.2" y="101.9">L34</text>
<text x="60.2" y="96.5">L35</text>
<text x="63.7" y="100.1">0402R</text>
<text x="69" y="101.9">47nH</text>
<text x="69" y="96.5">47nH</text>
<text x="80.8" y="99.7">D23 WHITE_LED</text>
<text x="98.1" y="100.4">0402R</text>
<text x="112.3" y="101.8">GND</text>
<text x="114" y="96">CHG_LED</text>
<text x="122.3" y="96">[4]</text>
<text x="172.5" y="99.4">[8]</text>
<text x="176.4" y="99.5">MIPI_DVP_MCLK</text>
<text x="255.4" y="97.5">16</text>
<text x="255.4" y="99.2">17</text>
<text x="255.4" y="101">18</text>
<text x="20" y="107.3">[9]</text>
<text x="23.3" y="107.3">REC_LED_PC18</text>
<text x="45.4" y="107.3">R273</text>
<text x="63.7" y="106.3">0402R</text>
<text x="80.8" y="105.7">D24 RED_LED</text>
<text x="94.6" y="102.2">L27</text>
<text x="103.4" y="102.2">47nH</text>
<text x="203.6" y="104.7">C89</text>
<text x="203.6" y="107.9">0402C</text>
<text x="203.6" y="106.3">NC</text>
<text x="217.9" y="102.5">[8]</text>
<text x="218.1" y="104.7">[8]</text>
<text x="221.8" y="102.7">MIPI_RX_2LANE_CLKP0</text>
<text x="222.4" y="104.7">MIPI_RX_2LANE_CLKN0</text>
<text x="255.4" y="102.7">19</text>
<text x="255.4" y="104.5">20</text>
<text x="255.4" y="106.3">21</text>
<text x="21.6" y="113.7">[5] STANDBY_LED</text>
<text x="45.4" y="113.5">R274</text>
<text x="60.2" y="108">L32</text>
<text x="63.7" y="112.4">0402R</text>
<text x="69" y="108">47nH</text>
<text x="80.8" y="111.9">D25 GREEN_LED</text>
<text x="99.9" y="112.4">0402R</text>
<text x="114" y="113.8">GND</text>
<text x="217.9" y="108.2">[8]</text>
<text x="217.9" y="113.5">[8]</text>
<text x="218.1" y="109.9">[8]</text>
<text x="221.7" y="113.7">MIPI_RX_2LANE_DP1</text>
<text x="222" y="108.2">MIPI_RX_2LANE_DP0</text>
<text x="222.2" y="110.2">MIPI_RX_2LANE_DN0</text>
<text x="255.4" y="108">22</text>
<text x="255.4" y="109.8">23</text>
<text x="255.4" y="111.5">24</text>
<text x="255.4" y="113.3">25</text>
<text x="60.2" y="114.2">L2</text>
<text x="69" y="114.2">47nH</text>
<text x="96.4" y="114.2">L28</text>
<text x="105.2" y="114.2">47nH</text>
<text x="218.1" y="115.3">[8]</text>
<text x="221.7" y="115.3">MIPI_RX_2LANE_DN1</text>
<text x="255.4" y="115.1">26</text>
<text x="255.4" y="116.9">27</text>
<text x="255.4" y="118.6">28</text>
<text x="255.4" y="120.4">29</text>
<text x="255.4" y="122.1">30</text>
<text x="255.4" y="123.9">31</text>
<text x="255.4" y="125.7">32</text>
<text x="260.4" y="124.6" transform="rotate(-90 260.4 124.6)">FPC_0.3MM_33PIN</text>
<text x="255.4" y="127.5">33</text>
<text x="259.5" y="132.3" transform="rotate(-90 259.5 132.3)">35</text>
<text x="42" y="140.5">SYS_3V3</text>
<text x="67.2" y="140.7">L11</text>
<text x="70.7" y="140.7">0603R 220nH</text>
<text x="54.5" y="146.7">C126</text>
<text x="54.7" y="148.5">10uF</text>
<text x="67.2" y="144.2">L9</text>
<text x="70.7" y="144.2">0603R 220nH</text>
<text x="53.6" y="150.2">0603C</text>
<text x="58.4" y="155.6">GND</text>
<text x="93.7" y="153.5" transform="rotate(-90 93.7 153.5)">20</text>
<text x="37.4" y="160">MCU_3V3</text>
<text x="59.3" y="161">L14</text>
<text x="69.2" y="161">33nH</text>
<text x="74.1" y="159.8">GND_D</text>
<text x="88.5" y="156.1">1</text>
<text x="88.5" y="157.9">2</text>
<text x="88.5" y="159.6">3</text>
<text x="88.5" y="161.4">4</text>
<text x="91.1" y="156.6">1</text>
<text x="91.1" y="158.4">2</text>
<text x="91.1" y="160.1">3</text>
<text x="91.1" y="161.9">4</text>
<text x="94.3" y="156.9" transform="rotate(-90 94.3 156.9)">20</text>
<text x="20.9" y="164.8">[9] LED_RED/NFC_RST</text>
<text x="22.2" y="166.7">[8]</text>
<text x="26.2" y="166.7">I2C2_SCL_PB11</text>
<text x="26.4" y="163">[5]</text>
<text x="29.4" y="163">VIDEO_KEY</text>
<text x="59.3" y="162.8">L10</text>
<text x="59.3" y="164.5">L13</text>
<text x="59.3" y="166.3">L15</text>
<text x="69.2" y="162.8">33nH</text>
<text x="69.2" y="164.5">33nH</text>
<text x="69.2" y="166.3">33nH</text>
<text x="88.5" y="163.2">5</text>
<text x="88.5" y="164.9">6</text>
<text x="88.5" y="166.7">7</text>
<text x="91.1" y="163.7">5</text>
<text x="91.1" y="165.4">6</text>
<text x="91.1" y="167.2">7</text>
<text x="22.2" y="168.4">[8]</text>
<text x="22.2" y="170.2">[9]</text>
<text x="22.2" y="172.2">[9] WHITE_LED_PA20</text>
<text x="22.2" y="173.9">[9]</text>
<text x="25.4" y="173.9">IR_LED_EN_PA21</text>
<text x="26.2" y="168.4">I2C2_SDA_PB10</text>
<text x="26.2" y="170.4">NCF_IRQ_PC19</text>
<text x="59.3" y="168.1">L16</text>
<text x="59.3" y="169.9">L18</text>
<text x="59.3" y="171.6">L19</text>
<text x="59.3" y="173.4">L21</text>
<text x="69.2" y="168.1">33nH</text>
<text x="69.2" y="169.9">33nH</text>
<text x="69.2" y="171.6">33nH</text>
<text x="69.2" y="173.4">33nH</text>
<text x="87.7" y="172">10</text>
<text x="87.7" y="173.8">11</text>
<text x="88.5" y="168.4">8</text>
<text x="88.5" y="170.2">9</text>
<text x="91.1" y="169">8</text>
<text x="91.1" y="170.7">9</text>
<text x="91.1" y="172.5">10</text>
<text x="104.3" y="170.8">L22</text>
<text x="113.2" y="170.8">220nH</text>
<text x="22.2" y="177.5">[7]</text>
<text x="22.2" y="178.9">[9]</text>
<text x="25.5" y="179.1">LED_BULE_PA22</text>
<text x="29.3" y="177.1">ADC_CH_0</text>
<text x="59.3" y="177">L23</text>
<text x="59.3" y="178.7">L24</text>
<text x="59.3" y="175.2">L30</text>
<text x="69.2" y="177">33nH</text>
<text x="69.2" y="178.7">33nH</text>
<text x="69.2" y="175.2">33nH</text>
<text x="87.7" y="175.5">12</text>
<text x="87.7" y="177.3">13</text>
<text x="87.7" y="179.1">14</text>
<text x="91.1" y="174.3">11</text>
<text x="91.1" y="176">12</text>
<text x="91.1" y="177.8">13</text>
<text x="91.1" y="179.6">14</text>
<text x="104.3" y="174.3">L20</text>
<text x="113.2" y="174.3">220nH</text>
<text x="26.2" y="182.2">[7,10]</text>
<text x="26.2" y="184.4">[7,10]</text>
<text x="32.8" y="182.4">MICNL</text>
<text x="32.8" y="184.4">MICPL</text>
<text x="59.3" y="182.2">L25</text>
<text x="59.3" y="184">L29</text>
<text x="69.2" y="182.2">33nH</text>
<text x="69.2" y="184">33nH</text>
<text x="74.1" y="181">GND_D</text>
<text x="87.7" y="180.8">15</text>
<text x="87.7" y="182.6">16</text>
<text x="87.7" y="184.4">17</text>
<text x="91.1" y="181.4">15</text>
<text x="91.1" y="183.1">16</text>
<text x="91.1" y="184.9">17</text>
<text x="99" y="180.3">GND</text>
<text x="116.7" y="180.3">GND_D</text>
<text x="223.3" y="180.5">Size</text>
<text x="223.3" y="185.8">Division</text>
<text x="226.8" y="182.2">B</text>
<text x="247.9" y="185.8">Title</text>
<text x="247.9" y="180.5">Project</text>
<text x="289.1" y="181.9">Rev</text>
<text x="74.1" y="186.3">GND_D</text>
<text x="87.7" y="186.1">18</text>
<text x="91.1" y="186.6">18</text>
<text x="93.7" y="190.5" transform="rotate(-90 93.7 190.5)">19</text>
<text x="94.3" y="187" transform="rotate(-90 94.3 187)">19</text>
<text x="97.2" y="190.9">FPC05L_18P</text>
<text x="99" y="189.1">CON5</text>
<text x="223.3" y="191.1">Date</text>
<text x="226.8" y="189.3">HW Department</text>
<text x="247.9" y="191.1">Project Code</text>
<text x="269.2" y="191.1">Sheet</text>
<text x="221.5" y="192.8">Friday, September 4, 2020</text>
<text x="223.3" y="196.4">Ambarella Inc.</text>
<text x="251.5" y="194.6">S5LM - Elektra-V</text>
<text x="278" y="194.6">12</text>
<text x="283.3" y="194.6">of</text>
<text x="292.1" y="194.6">15</text>
<text x="233.8" y="199.9">http://www.ambarella.com</text>
<text x="233.8" y="198.1">2975 San Ysidro Way, Santa Clara, CA95051</text>
</g>
<g font-size="1.4">
<text x="53.5" y="95.8">1K</text>
<text x="53.2" y="101">560K</text>
<text x="53.2" y="107.1">560K</text>
<text x="53.2" y="113.3">560K</text>
</g>
</svg>
